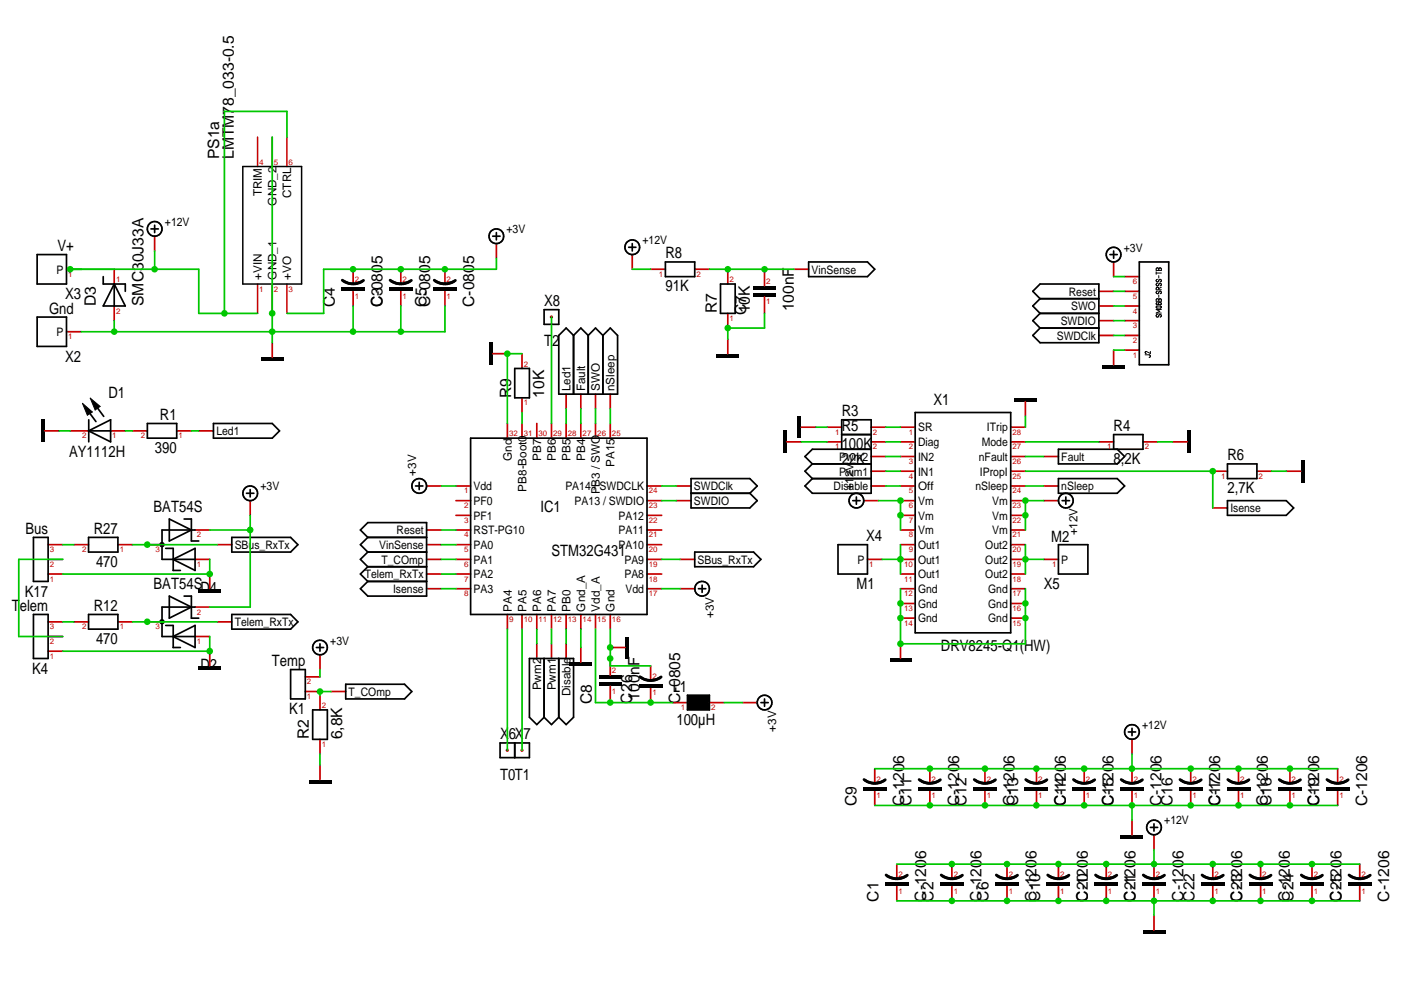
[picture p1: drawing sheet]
<svg xmlns="http://www.w3.org/2000/svg" width="297mm" height="210mm" viewBox="0 0 297 210" stroke-linecap="round" stroke-linejoin="round" font-family="sans-serif">
<circle cx="116.9" cy="67.2" r=".35" fill="#c70000"/>
<path d="M115.4 65.7h3.1v3.1h-3.1z" fill="none" stroke="#000" stroke-width=".36"/>
<circle cx="110.7" cy="159.1" r=".35" fill="#c70000"/>
<g fill="none" stroke="#000" stroke-width=".36">
<path d="M109.1 157.5h3.1v3.1h-3.1zM243.9 175.4h1.5M244.7 174.7v1.5"/>
<circle cx="244.7" cy="175.4" r="1.56"/>
</g>
<g fill="none" stroke="#c70000" stroke-width=".36">
<path d="M137.9 141.2v3.1M137.9 145.9v3.1M244.7 177v3.1M190.1 183.2v3.1M190.1 187.9v3.1M201.8 183.2v3.1M201.8 187.9v3.1M213.5 183.2v3.1M213.5 187.9v3.1M224.4 183.2v3.1M224.4 187.9v3.1M234.5 183.2v3.1"/>
<path d="M234.5 187.9v3.1M244.7 183.2v3.1M244.7 187.9v3.1M244.7 194.1v3.1M257.1 183.2v3.1M257.1 187.9v3.1M267.3 183.2v3.1M267.3 187.9v3.1M278.2 183.2v3.1M278.2 187.9v3.1M288.3 183.2v3.1M288.3 187.9v3.1"/>
</g>
<path d="M135.5 145.1h4.9v.7h-4.9zM187.7 187.1h4.9v.8h-4.9zM199.4 187.1h4.9v.8h-4.9zM211.1 187.1h4.9v.8h-4.9zM222 187.1h4.9v.8h-4.9zM232.1 187.1h4.9v.8h-4.9zM242.2 187.1h4.9v.8h-4.9zM242.3 197.2h4.7v.8h-4.7zM254.7 187.1h4.9v.8h-4.9zM264.8 187.1h4.9v.8h-4.9zM275.7 187.1h4.9v.8h-4.9zM285.8 187.1h4.9v.8h-4.9z" fill="#000"/>
<path d="M135.7 143.5a3.7 3.7 0 0 0 4.5 0M187.9 185.5a3.7 3.7 0 0 0 4.5 .1M199.6 185.5a3.7 3.7 0 0 0 4.4 .1M211.2 185.5a3.7 3.7 0 0 0 4.5 .1M222.1 185.5a3.7 3.7 0 0 0 4.5 .1M232.3 185.5a3.7 3.7 0 0 0 4.5 .1M242.4 185.5a3.7 3.7 0 0 0 4.5 .1M254.9 185.5a3.7 3.7 0 0 0 4.5 .1M265 185.5a3.6 3.6 0 0 0 4.5 .1M275.9 185.5a3.6 3.6 0 0 0 4.5 .1M286 185.5a3.7 3.7 0 0 0 4.5 .1" fill="none" stroke="#000" stroke-width=".61"/>
<path d="M54.6 29.1v6.2M57.7 29.1v6.2M60.8 29.1v6.2M54.6 60.2v6.2M57.7 60.2v6.2M60.8 60.2v6.2" fill="none" stroke="#c70000" stroke-width=".32"/>
<path d="M51.5 35.3h12.4v24.9h-12.4z" fill="none" stroke="#000" stroke-width=".32"/>
<circle cx="107.6" cy="159.1" r=".35" fill="#c70000"/>
<g fill="none" stroke="#000" stroke-width=".36">
<path d="M7.9 54h6.2v6.2h-6.2zM21.9 58.7v1.5h4.7v1.6M32 48.5h1.6M32.8 47.8v1.5M104.5 50.1h1.5M105.2 49.3v1.6M133.3 52.4h1.5M134 51.6v1.6M141.1 55.5h6.2v3.2h-6.2zM171.4 55.5h12.5l1.6 1.6-1.6 1.6h-12.5zM235.3 54h1.6M236.1 53.2v1.6"/>
<path d="M241.6 55.5h6.2v21.8h-6.2zM7.9 67.2h6.2v6.2h-6.2zM24.2 60.2l2.4 4.7h-4.7zM24.2 60.2v4.7M109.1 78.1h3.1v6.2h-3.1zM121.6 71.1l-1.6-1.5-1.5 1.5v12.5h12.4v-12.5l-1.5-1.5-1.6 1.5M121.6 71.1v12.5M121.6 71.1l1.5-1.5 1.6 1.5M124.7 71.1l1.6-1.5 1.5 1.5M124.7 71.1v12.5M127.8 71.1v12.5M152.8 60.2h3.1v6.2h-3.1z"/>
<path d="M220.5 63.3l-1.5-1.5 1.5-1.6h12.5v12.5h-12.5l-1.5-1.6 1.5-1.5M220.5 66.4h12.5M220.5 69.6h12.5M220.5 66.4l-1.5 1.6 1.5 1.6M220.5 63.3h12.5M220.5 63.3l-1.5 1.6 1.5 1.5M18.4 86.8l1.9 2.6M18.8 91.4l4.7-2.4v4.7zM18.8 91.4h4.7M18.8 89v4.7M20.1 85.7l1.9 2.6M31.2 89.8h6.3v3.1h-6.3z"/>
<path d="M45.3 89.8h12.4l1.6 1.6-1.6 1.5h-12.4zM99.8 92.9h37.4v37.4h-37.4zM172.2 98.4h12.5M172.2 98.4l-1.5 1.5 1.5 1.6M178.5 95.2v-6.2h6.2v15.6h-12.5l-1.5-1.6 1.5-1.5M178.5 92.1h6.2M184.7 95.2h-12.5l-1.5 1.6 1.5 1.6M194 87.5h20.3v46.7h-20.3zM236.1 95.2v-3.1h6.2v3.1h-17.9v3.2h12.5l1.5-1.6-1.5-1.6M260.2 98.4h6.3v3.1h-6.3zM7.1 113.9h3.1v9.4h-3.1zM18.8 113.9h6.2v3.2h-6.2z"/>
<path d="M35.1 116.3h1.6M35.9 110l4.7 2.4-4.7 2.3zM36.7 118.6l4.7-2.3v4.6zM36.7 116.3v4.6M39 110h1.6v4.7h1.5M41.4 112.4h-7v6.2h7M49.1 113.9h12.5l1.6 1.6-1.6 1.6h-12.5zM52.3 104.6h1.5M53 103.8v1.6M78 113.9l-1.6-1.5 1.6-1.6h12.4v15.6h-12.4l-1.6-1.6 1.6-1.5M78 117.1h12.4M78 117.1l-1.6 1.5 1.6 1.6"/>
<path d="M78 113.9h12.4M78 113.9l-1.6 1.6 1.6 1.6M88.1 103h1.6M88.9 102.3v1.5M146.5 104.6h12.5M146.5 101.5h12.5l1.5 1.5-1.5 1.6 1.5 1.6-1.5 1.5h-12.5zM147.3 117.1h12.5l1.5 1.5-1.5 1.6h-12.5zM172.2 101.5h12.5M177.7 115.5h6.2v6.2h-6.2zM180.8 106.2h1.6M181.6 105.4v1.5M224.4 101.5h12.5l1.5 1.5-1.5 1.6h-12.5z"/>
<path d="M224.4 115.5h6.3v6.2h-6.3zM225.2 106.2h1.6M226 105.4v1.5M260.2 106.2h12.5l1.6 1.5-1.6 1.6h-12.5zM7.1 130.3h3.1v9.3h-3.1zM18.8 130.3h6.2v3.1h-6.2zM35.1 132.6h1.6M35.9 126.4l4.7 2.3-4.7 2.4zM36.7 137.3h1.5M36.7 135l4.7-2.4v4.7zM36.7 120.9h1.5M36.7 132.6v4.7"/>
<path d="M39 126.4h1.6v4.7h1.5M41.4 128.7h-7v6.3h7M49.1 130.3h12.5l1.6 1.5-1.6 1.6h-12.5zM67.1 137.3h1.5M67.8 136.5v1.6M78 120.2h12.4M78 120.2l-1.6 1.5 1.6 1.6M78 123.3h12.4M115.4 139.6v12.5M118.5 139.6v12.5M148.1 124.8h1.5M148.9 124.1v1.5"/>
<path d="M61.6 142h3.1v6.2h-3.1zM66.3 150.5h3.1v6.3h-3.1zM73.3 145.1h12.5l1.5 1.5-1.5 1.6h-12.5zM106 157.5h3.1v3.1h-3.1zM115.4 152.1l-1.6 1.5-1.6-1.5v-12.5h9.4v12.5l-1.6 1.5-1.5-1.5M115.4 152.1l1.5 1.5 1.6-1.5M145.8 147.4h4.6v3.1h-4.6zM161.3 149h1.6M162.1 148.2v1.6M239.2 155.2h1.6M240 154.4v1.6"/>
<circle cx="32.8" cy="48.5" r="1.56"/>
<circle cx="105.2" cy="50.1" r="1.56"/>
<circle cx="134.1" cy="52.4" r="1.56"/>
<circle cx="236.1" cy="54" r="1.56"/>
<circle cx="53.1" cy="104.6" r="1.56"/>
<circle cx="88.9" cy="103" r="1.56"/>
<circle cx="181.6" cy="106.1" r="1.56"/>
<circle cx="226" cy="106.1" r="1.55"/>
<circle cx="67.8" cy="137.3" r="1.56"/>
<circle cx="148.9" cy="124.8" r="1.56"/>
<circle cx="162.1" cy="149" r="1.56"/>
<circle cx="240" cy="155.2" r="1.56"/>
</g>
<g fill="#000">
<path d="M55.4 75.8h4.6v.8h-4.6zM72.4 61h4.9v.7h-4.9zM82.5 61h4.9v.7h-4.9zM91.9 61h4.9v.7h-4.9zM103.7 72.7h.8v4.6h-.8zM152 75h4.7v.8h-4.7zM159.8 60.6h4.6v.8h-4.6zM159.8 62.2h4.6v.7h-4.6zM233.8 77.3h4.6v.8h-4.6zM8.6 89h.8v4.7h-.8zM17.5 85.5l2.1 1.9-1.1 .6zM19.1 84.4l2.1 1.8-1 .7z"/>
<path d="M166 91.4h.8v4.6h-.8zM169.1 88.2h.8v4.7h-.8zM215.1 84.3h4.7v.8h-4.7zM251.7 91.4h.8v4.6h-.8zM275.8 97.6h.8v4.7h-.8zM42.1 124.8h4.7v.8h-4.7zM132.5 135h.8v4.6h-.8zM188.6 139.6h4.7v.8h-4.7zM42.1 141.2h4.7v.8h-4.7zM120.8 140.4h4.7v.8h-4.7zM127 143.1h4.7v.8h-4.7zM127 144.7h4.7v.8h-4.7z"/>
<path d="M145.8 147.4h4.6v3.1h-4.6zM65.5 165.3h4.7v.8h-4.7zM183 166.9h4.9v.7h-4.9zM194.7 166.9h4.9v.7h-4.9zM206.4 166.9h4.9v.7h-4.9zM217.3 166.9h4.9v.7h-4.9zM227.4 166.9h4.9v.7h-4.9zM237.6 166.9h4.8v.7h-4.8zM237.7 177h4.6v.8h-4.6zM250 166.9h4.9v.7h-4.9zM260.1 166.9h4.9v.7h-4.9zM271 166.9h4.9v.7h-4.9z"/>
<path d="M281.2 166.9h4.9v.7h-4.9z"/>
<circle cx="34.3" cy="115.5" r=".58"/>
<circle cx="34.3" cy="131.8" r=".58"/>
</g>
<g fill="none" stroke="#c70000" stroke-width=".36">
<path d="M14.1 57.1h3.1M24.2 57.1v3.1M32.8 50.1v3.1M74.9 57.1v3.1M85 57.1v3.1M94.3 57.1v3.1M105.2 51.6v3.2M134 54v3.1M137.9 57.1h3.2M147.3 57.1h3.1M154.3 57.1v3.1M162.1 57.1v3.5"/>
<path d="M168.3 57.1h3.1M236.1 55.5v3.2M238.4 58.7h3.2M14.1 70.3h3.1M24.2 64.9v3.1M57.7 72.7v3.1M74.9 61.8v3.1M85 61.8v3.1M94.3 61.8v3.1M104.5 75h3.1M110.7 75v3.1M154.3 66.4v3.2"/>
<path d="M154.3 71.9v3.1M162.1 62.9v3.5M233 61.8h3.1M233 71.1h3.1M233 68h3.1M233 64.9h3.1M236.1 74.2v3.1M238.4 61.8h3.2M238.4 71.1h3.2M238.4 68h3.2M238.4 64.9h3.2M238.4 74.2h3.2"/>
<path d="M9.4 91.4h3.1M14.9 91.4h3.9M23.5 91.4h3.1M28.1 91.4h3.1M37.5 91.4h3.1M42.1 91.4h3.2M107.6 89.8v3.1M110.7 84.3v3.2M110.7 89.8v3.1M113.8 89.8v3.1M116.9 89.8v3.1M120 83.6v3.1"/>
<path d="M120 89.8v3.1M123.1 83.6v3.1M123.1 89.8v3.1M126.3 83.6v3.1M126.3 89.8v3.1M129.4 83.6v3.1M129.4 89.8v3.1M166.8 93.7h3.1M169.9 90.6h3.1M175.3 93.7h3.2M175.3 90.6h3.2M184.7 99.9h3.1"/>
<path d="M184.7 93.7h3.1M184.7 90.6h3.1M184.7 96.8h3.1M190.9 99.9h3.1M190.9 93.7h3.1M190.9 90.6h3.1M190.9 96.8h3.1M214.3 99.9h3.1M214.3 93.7h3.1M214.3 90.6h3.1M214.3 96.8h3.1M217.4 85.1v3.1"/>
<path d="M221.3 96.8h3.1M233 93.7h3.1M242.3 93.7h3.1M248.6 93.7h3.1M257.1 99.9h3.1M266.5 99.9h3.1M272.7 99.9h3.1M10.2 118.6h3.1M10.2 115.5h3.1M15.7 115.5h3.1M25 115.5h3.1M31.2 115.5h3.2"/>
<path d="M41.4 118.6h3.1M41.4 112.4h3.1M46 115.5h3.1M53 106.2v3.1M90.4 118.6h3.2M90.4 115.5h3.2M90.4 112.4h3.2M90.4 103h3.2M96.7 118.6h3.1M96.7 115.5h3.1M96.7 112.4h3.1M96.7 103h3.1"/>
<path d="M96.7 106.2h3.1M96.7 109.3h3.1M137.2 118.6h3.1M137.2 115.5h3.1M137.2 112.4h3.1M137.2 103h3.1M137.2 106.2h3.1M137.2 109.3h3.1M143.4 103h3.1M143.4 106.2h3.1M144.2 118.6h3.1M183.1 106.2h3.1"/>
<path d="M183.9 118.6h3.1M184.7 103h3.1M190.9 118.6h3.1M190.9 115.5h3.1M190.9 112.4h3.1M190.9 103h3.1M190.9 106.2h3.1M190.9 109.3h3.1M214.3 118.6h3.1M214.3 115.5h3.1M214.3 112.4h3.1M214.3 103h3.1"/>
<path d="M214.3 106.2h3.1M214.3 109.3h3.1M221.3 118.6h3.1M221.3 103h3.1M221.3 106.2h3.1M257.1 107.7h3.1M10.2 131.8h3.1M10.2 135h3.1M10.2 121.7h3.1M10.2 138.1h3.1M15.7 131.8h3.1M25 131.8h3.1"/>
<path d="M31.2 131.8h3.2M41.4 128.7h3.1M41.4 135h3.1M44.5 121.7v3.1M44.5 138.1v3.1M46 131.8h3.1M67.8 138.9v3.1M90.4 121.7h3.2M90.4 124.8h3.2M96.7 121.7h3.1M96.7 124.8h3.1M107.6 130.3v3.1"/>
<path d="M110.7 130.3v3.1M113.8 130.3v3.1M113.8 136.5v3.1M116.9 130.3v3.1M116.9 136.5v3.1M120 130.3v3.1M120 136.5v3.1M123.1 130.3v3.1M123.1 137.3v3.1M126.3 130.3v3.1M129.4 130.3v3.1M129.4 139.6v3.5"/>
<path d="M129.4 137.3h3.1M137.2 121.7h3.1M137.2 124.8h3.1M144.2 124.8h3.1M190.9 121.7h3.1M190.9 124.8h3.1M190.9 136.5v3.1M190.9 128h3.1M190.9 131.1h3.1M214.3 121.7h3.1M214.3 124.8h3.1M214.3 128h3.1"/>
<path d="M214.3 131.1h3.1M64.7 146.6h3.1M64.7 143.5h3.1M67.8 147.4v3.1M67.8 156.8v3.1M70.2 146.6h3.1M129.4 145.5v3.5M142.6 149h3.2M150.4 149h3.1M157.4 149h3.1M240 156.8v3.1M67.8 162.2v3.1"/>
<path d="M185.5 163v3.1M185.5 167.6v3.2M197.1 163v3.1M197.1 167.6v3.2M208.8 163v3.1M208.8 167.6v3.2M219.8 163v3.1M219.8 167.6v3.2M229.9 163v3.1M229.9 167.6v3.2M240 163v3.1M240 167.6v3.2"/>
<path d="M240 173.9v3.1M252.5 163v3.1M252.5 167.6v3.2M262.6 163v3.1M262.6 167.6v3.2M273.5 163v3.1M273.5 167.6v3.2M283.6 163v3.1M283.6 167.6v3.2"/>
</g>
<g fill="none" stroke="#000" stroke-width=".61">
<path d="M72.6 59.4a3.7 3.7 0 0 0 4.5 .1M82.7 59.4a3.7 3.7 0 0 0 4.5 .1M92.1 59.4a3.7 3.7 0 0 0 4.4 .1M183.2 165.3a3.7 3.7 0 0 0 4.5 0M194.9 165.3a3.7 3.7 0 0 0 4.5 0M206.6 165.3a3.7 3.7 0 0 0 4.5 0M217.5 165.3a3.6 3.6 0 0 0 4.5 0M227.6 165.3a3.7 3.7 0 0 0 4.5 0M237.7 165.3a3.7 3.7 0 0 0 4.5 0M250.2 165.3a3.7 3.7 0 0 0 4.5 0M260.3 165.3a3.6 3.6 0 0 0 4.5 0M271.2 165.3a3.7 3.7 0 0 0 4.5 0"/>
<path d="M281.3 165.3a3.7 3.7 0 0 0 4.5 0"/>
</g>
<g fill="none" stroke="#000" stroke-width=".21">
<path d="M245.1 57.6v.6M245.1 57.9h1.1M245.2 56.9l.2-.1 .3 .2a.29 .29 0 0 1 .3-.2 .29 .29 0 0 1 .2 .3v.2h-1.1zM245.4 59.2a.29 .29 0 0 0-.3 .4 .29 .29 0 0 0 .4 .2 .29 .29 0 0 0 .2-.4 .27 .27 0 0 1 .5-.1 .27 .27 0 0 1-.2 .5M245.7 57v.3M245.7 58.4v.5M242.8 75.2h.8a.28 .28 0 0 1 .3 .3 .28 .28 0 0 1-.3 .3M243.9 74.5v.5l-.9-.5a.22 .22 0 0 0-.2 .2 .22 .22 0 0 0 .2 .3M245.2 64.9h.9l.1 .3-.1 .1h-.8l-.2-.1zM245.3 63.4l.4 .1a.29 .29 0 0 1 .3-.2 .29 .29 0 0 1 .2 .3v.3h-1.1zM245.3 64.2a.23 .23 0 0 0-.2 .2 .23 .23 0 0 0 .2 .2h.8a.23 .23 0 0 0 .1-.2 .23 .23 0 0 0-.2-.2h-.2a.23 .23 0 0 0-.2 .2 .23 .23 0 0 0 .1 .2M245.4 66.7a.28 .28 0 0 0-.2 .4 .28 .28 0 0 0 .5 0v-.3a.27 .27 0 0 1 .5 0 .27 .27 0 0 1-.2 .4"/>
<path d="M245.4 61.7a.29 .29 0 0 0-.3 .4 .29 .29 0 0 0 .4 .2 .29 .29 0 0 0 .2-.4 .27 .27 0 0 1 .5-.1 .27 .27 0 0 1-.2 .5M245.4 60a.3 .3 0 0 0-.3 .4 .3 .3 0 0 0 .4 .2 .3 .3 0 0 0 .2-.4 .27 .27 0 0 1 .5 0 .27 .27 0 0 1-.2 .4M245.7 63.5v.4M245.7 61.2a.28 .28 0 0 0-.3-.3 .28 .28 0 0 0-.3 .2v.3h1.1M245.7 61.2v.2M245.7 62.5v.6M246.2 65.6h-1.1l.8 .4-.8 .4h1.1M246.2 60.9l-.5 .3M17.5 85.5l2.1 1.9-1.1 .6zM19.1 84.4l2.1 1.8-1 .7z"/>
</g>
<path d="M116.9 67.2v22.6M107.6 133.4v25.7M110.7 133.4v25.7" fill="none" stroke="#00c700" stroke-width=".36"/>
<circle cx="67.8" cy="146.6" r=".7" fill="#00c700"/>
<path d="M110.7 87.5v2.3M13.3 118.6h-9.3v16.4h9.3M93.6 118.6h3.1M70.2 146.6h-2.4v.8" fill="none" stroke="#00c700" stroke-width=".36"/>
<circle cx="137.9" cy="149" r=".7" fill="#00c700"/>
<path d="M137.9 149h4.7" fill="none" stroke="#00c700" stroke-width=".36"/>
<circle cx="129.4" cy="149" r=".7" fill="#00c700"/>
<path d="M93.6 115.5h3.1M126.3 133.4v15.6h11.6" fill="none" stroke="#00c700" stroke-width=".36"/>
<circle cx="162.1" cy="57.1" r=".7" fill="#00c700"/>
<path d="M150.4 57.1h11.7" fill="none" stroke="#00c700" stroke-width=".36"/>
<circle cx="154.3" cy="57.1" r=".7" fill="#00c700"/>
<path d="M162.1 57.1h6.2M93.6 124.8h3.1" fill="none" stroke="#00c700" stroke-width=".36"/>
<circle cx="257.1" cy="99.9" r=".7" fill="#00c700"/>
<g fill="none" stroke="#00c700" stroke-width=".36">
<path d="M123.1 86.7v3.1M129.4 86.7v3.1M187.8 99.9h3.1M187.8 93.7h3.1M187.8 90.6h3.1M187.8 96.8h3.1M217.4 99.9h39.7v7.8M217.4 93.7h15.6M217.4 96.8h3.9M187.8 103h3.1M217.4 103h3.9M113.8 133.4v3.1"/>
<path d="M116.9 133.4v3.1M120 133.4v3.1"/>
</g>
<circle cx="31.2" cy="131.8" r=".7" fill="#00c700"/>
<path d="M187 118.6h3.9M28.1 131.8h17.9M93.6 121.7h3.1" fill="none" stroke="#00c700" stroke-width=".36"/>
<circle cx="190.9" cy="118.6" r=".71" fill="#00c700"/>
<path d="M190.9 115.5v6.2M217.4 118.6h3.9" fill="none" stroke="#00c700" stroke-width=".36"/>
<circle cx="217.4" cy="118.6" r=".7" fill="#00c700"/>
<path d="M236.1 71.1h2.3M236.1 68h2.3M236.1 64.9h2.3M236.1 61.8h2.3M126.3 86.7v3.1M93.6 112.4h3.1M140.3 103h3.1M140.3 106.2h3.1M217.4 115.5v6.2" fill="none" stroke="#00c700" stroke-width=".36"/>
<circle cx="47.6" cy="66.4" r=".7" fill="#00c700"/>
<path d="M60.8 29.1v-5.5h-13.2v42.8h7" fill="none" stroke="#00c700" stroke-width=".36"/>
<circle cx="32.8" cy="57.1" r=".7" fill="#00c700"/>
<path d="M14.9 57.1h9.3M32.8 57.1h9.3v9.3h5.5M190.1 183.2h23.4" fill="none" stroke="#00c700" stroke-width=".36"/>
<circle cx="201.8" cy="183.2" r=".71" fill="#00c700"/>
<path d="M213.5 183.2h10.9" fill="none" stroke="#00c700" stroke-width=".36"/>
<circle cx="213.5" cy="183.2" r=".71" fill="#00c700"/>
<path d="M224.4 183.2h10.1" fill="none" stroke="#00c700" stroke-width=".36"/>
<circle cx="224.4" cy="183.2" r=".7" fill="#00c700"/>
<path d="M234.5 183.2h10.2" fill="none" stroke="#00c700" stroke-width=".36"/>
<circle cx="234.5" cy="183.2" r=".71" fill="#00c700"/>
<path d="M244.7 183.2h12.4" fill="none" stroke="#00c700" stroke-width=".36"/>
<circle cx="244.7" cy="183.2" r=".7" fill="#00c700"/>
<path d="M257.1 183.2h10.2" fill="none" stroke="#00c700" stroke-width=".36"/>
<circle cx="257.1" cy="183.2" r=".71" fill="#00c700"/>
<path d="M267.3 183.2h10.9" fill="none" stroke="#00c700" stroke-width=".36"/>
<circle cx="267.3" cy="183.2" r=".7" fill="#00c700"/>
<path d="M278.2 183.2h10.1" fill="none" stroke="#00c700" stroke-width=".36"/>
<circle cx="278.2" cy="183.2" r=".71" fill="#00c700"/>
<path d="M185.5 163h23.3M244.7 180.1v3.1" fill="none" stroke="#00c700" stroke-width=".36"/>
<circle cx="197.2" cy="163" r=".7" fill="#00c700"/>
<path d="M208.8 163h11" fill="none" stroke="#00c700" stroke-width=".36"/>
<circle cx="208.8" cy="163" r=".7" fill="#00c700"/>
<path d="M219.8 163h10.1" fill="none" stroke="#00c700" stroke-width=".36"/>
<circle cx="219.7" cy="163" r=".7" fill="#00c700"/>
<path d="M229.9 163h10.1" fill="none" stroke="#00c700" stroke-width=".36"/>
<circle cx="229.9" cy="163" r=".71" fill="#00c700"/>
<path d="M240 163h12.5" fill="none" stroke="#00c700" stroke-width=".36"/>
<circle cx="240" cy="163" r=".7" fill="#00c700"/>
<path d="M252.5 163h10.1" fill="none" stroke="#00c700" stroke-width=".36"/>
<circle cx="252.5" cy="163" r=".7" fill="#00c700"/>
<path d="M262.6 163h10.9" fill="none" stroke="#00c700" stroke-width=".36"/>
<circle cx="262.6" cy="163" r=".71" fill="#00c700"/>
<path d="M273.5 163h10.1" fill="none" stroke="#00c700" stroke-width=".36"/>
<circle cx="273.5" cy="163" r=".71" fill="#00c700"/>
<path d="M134 57.1h3.9M240 159.9v3.1" fill="none" stroke="#00c700" stroke-width=".36"/>
<circle cx="217.4" cy="106.1" r=".7" fill="#00c700"/>
<path d="M217.4 106.2v6.2" fill="none" stroke="#00c700" stroke-width=".36"/>
<circle cx="217.4" cy="109.3" r=".7" fill="#00c700"/>
<path d="M217.4 106.2h3.9" fill="none" stroke="#00c700" stroke-width=".36"/>
<circle cx="190.9" cy="109.3" r=".71" fill="#00c700"/>
<path d="M190.9 109.3v3.1" fill="none" stroke="#00c700" stroke-width=".36"/>
<circle cx="190.9" cy="106.1" r=".7" fill="#00c700"/>
<path d="M14.9 57.1h17.9M186.2 106.2h4.7v3.1" fill="none" stroke="#00c700" stroke-width=".36"/>
<circle cx="14.9" cy="57.1" r=".7" fill="#00c700"/>
<path d="M32.8 53.2v3.9M13.3 131.8h2.4" fill="none" stroke="#00c700" stroke-width=".36"/>
<circle cx="31.2" cy="115.5" r=".7" fill="#00c700"/>
<path d="M26.6 91.4h1.5M40.6 91.4h1.5M120 86.7v3.1M13.3 115.5h2.4M28.1 115.5h17.9M140.3 118.6h3.9" fill="none" stroke="#00c700" stroke-width=".36"/>
<circle cx="129.4" cy="139.6" r=".7" fill="#00c700"/>
<path d="M129.4 139.6v1.6h8.5" fill="none" stroke="#00c700" stroke-width=".36"/>
<circle cx="57.7" cy="66.4" r=".71" fill="#00c700"/>
<path d="M57.7 29.1v41.2M190.1 191h23.4" fill="none" stroke="#00c700" stroke-width=".36"/>
<circle cx="201.8" cy="191" r=".71" fill="#00c700"/>
<path d="M213.5 191h10.9" fill="none" stroke="#00c700" stroke-width=".36"/>
<circle cx="213.5" cy="191" r=".71" fill="#00c700"/>
<path d="M224.4 191h10.1" fill="none" stroke="#00c700" stroke-width=".36"/>
<circle cx="224.4" cy="191" r=".7" fill="#00c700"/>
<path d="M234.5 191h10.2" fill="none" stroke="#00c700" stroke-width=".36"/>
<circle cx="234.5" cy="191" r=".71" fill="#00c700"/>
<path d="M244.7 191h12.4" fill="none" stroke="#00c700" stroke-width=".36"/>
<circle cx="244.7" cy="191" r=".7" fill="#00c700"/>
<path d="M257.1 191h10.2" fill="none" stroke="#00c700" stroke-width=".36"/>
<circle cx="257.1" cy="191" r=".71" fill="#00c700"/>
<path d="M267.3 191h10.9" fill="none" stroke="#00c700" stroke-width=".36"/>
<circle cx="267.3" cy="191" r=".7" fill="#00c700"/>
<path d="M278.2 191h10.1" fill="none" stroke="#00c700" stroke-width=".36"/>
<circle cx="278.2" cy="191" r=".71" fill="#00c700"/>
<path d="M67.8 159.9v2.3M185.5 170.8h23.3M244.7 191v3.1" fill="none" stroke="#00c700" stroke-width=".36"/>
<circle cx="197.1" cy="170.8" r=".7" fill="#00c700"/>
<path d="M208.8 170.8h11" fill="none" stroke="#00c700" stroke-width=".36"/>
<circle cx="208.8" cy="170.8" r=".7" fill="#00c700"/>
<path d="M219.8 170.8h10.1" fill="none" stroke="#00c700" stroke-width=".36"/>
<circle cx="219.7" cy="170.8" r=".7" fill="#00c700"/>
<path d="M229.9 170.8h10.1" fill="none" stroke="#00c700" stroke-width=".36"/>
<circle cx="229.9" cy="170.7" r=".7" fill="#00c700"/>
<path d="M240 170.8h12.5" fill="none" stroke="#00c700" stroke-width=".36"/>
<circle cx="240" cy="170.8" r=".7" fill="#00c700"/>
<path d="M252.5 170.8h10.1" fill="none" stroke="#00c700" stroke-width=".36"/>
<circle cx="252.5" cy="170.8" r=".7" fill="#00c700"/>
<path d="M262.6 170.8h10.9" fill="none" stroke="#00c700" stroke-width=".36"/>
<circle cx="262.6" cy="170.7" r=".7" fill="#00c700"/>
<path d="M273.5 170.8h10.1" fill="none" stroke="#00c700" stroke-width=".36"/>
<circle cx="273.5" cy="170.7" r=".7" fill="#00c700"/>
<path d="M240 170.8v3.1" fill="none" stroke="#00c700" stroke-width=".36"/>
<circle cx="44.5" cy="121.7" r=".7" fill="#00c700"/>
<path d="M44.5 118.6v3.1" fill="none" stroke="#00c700" stroke-width=".36"/>
<circle cx="44.5" cy="138.1" r=".71" fill="#00c700"/>
<path d="M13.3 121.7h31.2M44.5 135v3.1h-31.2" fill="none" stroke="#00c700" stroke-width=".36"/>
<circle cx="129.4" cy="137.3" r=".7" fill="#00c700"/>
<path d="M129.4 137.3v2.3" fill="none" stroke="#00c700" stroke-width=".36"/>
<circle cx="107.6" cy="75" r=".7" fill="#00c700"/>
<path d="M107.6 75h3.1" fill="none" stroke="#00c700" stroke-width=".36"/>
<circle cx="154.3" cy="69.5" r=".7" fill="#00c700"/>
<path d="M162.1 66.4v3.2h-7.8v2.3M169.9 93.7h5.4M173 90.6h2.3M217.4 88.2v2.4M245.4 93.7h3.2M269.6 99.9h3.1" fill="none" stroke="#00c700" stroke-width=".36"/>
<circle cx="217.4" cy="131" r=".7" fill="#00c700"/>
<path d="M217.4 124.8v6.3" fill="none" stroke="#00c700" stroke-width=".36"/>
<circle cx="217.4" cy="127.9" r=".7" fill="#00c700"/>
<path d="M217.4 131.1v5.4" fill="none" stroke="#00c700" stroke-width=".36"/>
<circle cx="190.9" cy="136.5" r=".71" fill="#00c700"/>
<path d="M107.6 75v14.8M123.1 133.4v3.9M129.4 133.4v3.9M190.9 136.5h26.5" fill="none" stroke="#00c700" stroke-width=".36"/>
<circle cx="190.9" cy="131" r=".7" fill="#00c700"/>
<path d="M190.9 124.8v6.3" fill="none" stroke="#00c700" stroke-width=".36"/>
<circle cx="190.9" cy="127.9" r=".7" fill="#00c700"/>
<path d="M24.2 68v2.3h-7M236.1 74.2h2.3M190.9 131.1v5.4" fill="none" stroke="#00c700" stroke-width=".36"/>
<circle cx="24.2" cy="70.3" r=".7" fill="#00c700"/>
<path d="M24.2 70.3h50.7" fill="none" stroke="#00c700" stroke-width=".36"/>
<circle cx="57.7" cy="70.3" r=".7" fill="#00c700"/>
<path d="M74.9 64.9v5.4h10.1" fill="none" stroke="#00c700" stroke-width=".36"/>
<circle cx="74.8" cy="70.3" r=".7" fill="#00c700"/>
<path d="M85 64.9v5.4h9.3" fill="none" stroke="#00c700" stroke-width=".36"/>
<circle cx="85" cy="70.3" r=".7" fill="#00c700"/>
<path d="M57.7 70.3v2.4M94.3 64.9v5.4M12.5 91.4h2.4" fill="none" stroke="#00c700" stroke-width=".36"/>
<circle cx="74.8" cy="57.1" r=".7" fill="#00c700"/>
<path d="M74.9 57.1h-6.3v9.3h-7.8M67.8 142v1.5" fill="none" stroke="#00c700" stroke-width=".36"/>
<circle cx="53" cy="112.4" r=".71" fill="#00c700"/>
<path d="M74.9 57.1h19.4M236.1 58.7h2.3M44.5 112.4h8.5M53 109.3v19.4h-8.5M93.6 103h3.1M140.3 124.8h3.9M153.5 149h3.9" fill="none" stroke="#00c700" stroke-width=".36"/>
<circle cx="85" cy="57.1" r=".7" fill="#00c700"/>
<path d="M94.3 57.1h10.9" fill="none" stroke="#00c700" stroke-width=".36"/>
<circle cx="94.3" cy="57.1" r=".7" fill="#00c700"/>
<path d="M105.2 54.8v2.3" fill="none" stroke="#00c700" stroke-width=".36"/>
<g font-size="3.3">
<text x="46.5" y="33.7" transform="rotate(-90 46.5 33.7)">PS1a</text>
<text x="49.6" y="33.7" transform="rotate(-90 49.6 33.7)">LMTM78_033-0.5</text>
<text x="12.2" y="53.3">V+</text>
<text x="141.1" y="54.8">R8</text>
<text x="13.8" y="63.4">X3</text>
<text x="20.3" y="64.9" transform="rotate(-90 20.3 64.9)">D3</text>
<text x="30.5" y="64.9" transform="rotate(-90 30.5 64.9)">SMC30J33A</text>
<text x="71" y="65.1" transform="rotate(-90 71 65.1)">C4</text>
<text x="81.1" y="65.1" transform="rotate(-90 81.1 65.1)">C-0805</text>
<text x="81.1" y="65.1" transform="rotate(-90 81.1 65.1)">C3</text>
<text x="90.4" y="65.1" transform="rotate(-90 90.4 65.1)">C5</text>
<text x="91.2" y="65.1" transform="rotate(-90 91.2 65.1)">C-0805</text>
<text x="100.6" y="65.1" transform="rotate(-90 100.6 65.1)">C-0805</text>
<text x="115.4" y="64.9">X8</text>
<text x="141.1" y="61.8">91K</text>
<text x="10.4" y="66.5">Gnd</text>
<text x="152" y="66.4" transform="rotate(-90 152 66.4)">R7</text>
<text x="158.2" y="66.8" transform="rotate(-90 158.2 66.8)">C7</text>
<text x="159" y="66.4" transform="rotate(-90 159 66.4)">10K</text>
<text x="168.3" y="66" transform="rotate(-90 168.3 66)">100nF</text>
<text x="13.8" y="76.7">X2</text>
<text x="115.4" y="73.4">T2</text>
<text x="23" y="84.3">D1</text>
<text x="33.9" y="89">R1</text>
<text x="108.4" y="84.3" transform="rotate(-90 108.4 84.3)">R9</text>
<text x="115.4" y="84.3" transform="rotate(-90 115.4 84.3)">10K</text>
<text x="178.5" y="88.2">R3</text>
<text x="197.9" y="85.9">X1</text>
<text x="178.5" y="91.4">R5</text>
<text x="178.5" y="95.2">100K</text>
<text x="236.1" y="91.4">R4</text>
<text x="14.6" y="96.8">AY1112H</text>
<text x="32.8" y="96">390</text>
<text x="178.5" y="98.4">22K</text>
<text x="236.1" y="98.4">8,2K</text>
<text x="260.2" y="97.6">R6</text>
<text x="260.2" y="104.6">2,7K</text>
<text x="5.4" y="113.3">Bus</text>
<text x="19.9" y="113.2">R27</text>
<text x="32.6" y="108.6">BAT54S</text>
<text x="114.6" y="108.5">IC1</text>
<text x="116.9" y="117.8">STM32G431</text>
<text x="183.6" y="114.7">X4</text>
<text x="222.9" y="114.8">M2</text>
<text x="20.4" y="120.2">470</text>
<text x="32.6" y="124.9">BAT54SD4</text>
<text x="181.6" y="124.8">M1</text>
<text x="221.3" y="124.9">X5</text>
<text x="2.5" y="129.6">Telem</text>
<text x="5.2" y="126.5">K17</text>
<text x="19.9" y="129.5">R12</text>
<text x="20.4" y="136.5">470</text>
<text x="6.8" y="142.9">K4</text>
<text x="42.5" y="142.1">D2</text>
<text x="57.6" y="141.3">Temp</text>
<text x="199.5" y="138.1">DRV8245-Q1(HW)</text>
<text x="125.5" y="149.4" transform="rotate(-90 125.5 149.4)">C8</text>
<text x="134" y="149.2" transform="rotate(-90 134 149.2)">C26</text>
<text x="135.6" y="148.6" transform="rotate(-90 135.6 148.6)">100nF</text>
<text x="142.6" y="146.6">L1</text>
<text x="144.2" y="149.2" transform="rotate(-90 144.2 149.2)">C-0805</text>
<text x="61.3" y="151.4">K1</text>
<text x="143.4" y="153.6">100µH</text>
<text x="65.5" y="156.8" transform="rotate(-90 65.5 156.8)">R2</text>
<text x="72.5" y="156.8" transform="rotate(-90 72.5 156.8)">6,8K</text>
<text x="106" y="156.8">X6X7</text>
<text x="106" y="165.3">T0T1</text>
<text x="181.6" y="171" transform="rotate(-90 181.6 171)">C9</text>
<text x="191.7" y="171" transform="rotate(-90 191.7 171)">C-1206</text>
<text x="193.3" y="171" transform="rotate(-90 193.3 171)">C11</text>
<text x="203.4" y="171" transform="rotate(-90 203.4 171)">C-1206</text>
<text x="204.9" y="171" transform="rotate(-90 204.9 171)">C12</text>
<text x="215.1" y="171" transform="rotate(-90 215.1 171)">C-1206</text>
<text x="215.9" y="171" transform="rotate(-90 215.9 171)">C13</text>
<text x="226" y="171" transform="rotate(-90 226 171)">C14</text>
<text x="226" y="171" transform="rotate(-90 226 171)">C-1206</text>
<text x="236.1" y="171" transform="rotate(-90 236.1 171)">C15</text>
<text x="236.1" y="171" transform="rotate(-90 236.1 171)">C-1206</text>
<text x="246.2" y="171" transform="rotate(-90 246.2 171)">C-1206</text>
<text x="248.6" y="171" transform="rotate(-90 248.6 171)">C16</text>
<text x="258.7" y="171" transform="rotate(-90 258.7 171)">C17</text>
<text x="258.7" y="171" transform="rotate(-90 258.7 171)">C-1206</text>
<text x="268.8" y="171" transform="rotate(-90 268.8 171)">C-1206</text>
<text x="269.6" y="171" transform="rotate(-90 269.6 171)">C18</text>
<text x="279.7" y="171" transform="rotate(-90 279.7 171)">C19</text>
<text x="279.7" y="171" transform="rotate(-90 279.7 171)">C-1206</text>
<text x="289.9" y="171" transform="rotate(-90 289.9 171)">C-1206</text>
<text x="186.2" y="191.2" transform="rotate(-90 186.2 191.2)">C1</text>
<text x="196.4" y="191.2" transform="rotate(-90 196.4 191.2)">C-1206</text>
<text x="197.9" y="191.2" transform="rotate(-90 197.9 191.2)">C2</text>
<text x="208.1" y="191.2" transform="rotate(-90 208.1 191.2)">C-1206</text>
<text x="209.6" y="191.2" transform="rotate(-90 209.6 191.2)">C6</text>
<text x="219.8" y="191.2" transform="rotate(-90 219.8 191.2)">C-1206</text>
<text x="220.5" y="191.2" transform="rotate(-90 220.5 191.2)">C10</text>
<text x="230.7" y="191.2" transform="rotate(-90 230.7 191.2)">C20</text>
<text x="230.7" y="191.2" transform="rotate(-90 230.7 191.2)">C-1206</text>
<text x="240.8" y="191.2" transform="rotate(-90 240.8 191.2)">C21</text>
<text x="240.8" y="191.2" transform="rotate(-90 240.8 191.2)">C-1206</text>
<text x="250.9" y="191.2" transform="rotate(-90 250.9 191.2)">C-1206</text>
<text x="253.2" y="191.2" transform="rotate(-90 253.2 191.2)">C22</text>
<text x="263.4" y="191.2" transform="rotate(-90 263.4 191.2)">C23</text>
<text x="263.4" y="191.2" transform="rotate(-90 263.4 191.2)">C-1206</text>
<text x="273.5" y="191.2" transform="rotate(-90 273.5 191.2)">C-1206</text>
<text x="274.3" y="191.2" transform="rotate(-90 274.3 191.2)">C24</text>
<text x="284.4" y="191.2" transform="rotate(-90 284.4 191.2)">C25</text>
<text x="284.4" y="191.2" transform="rotate(-90 284.4 191.2)">C-1206</text>
<text x="294.5" y="191.2" transform="rotate(-90 294.5 191.2)">C-1206</text>
</g>
<g font-size="2.5">
<text x="55.5" y="41.6" transform="rotate(-90 55.5 41.6)">TRIM</text>
<text x="61.8" y="42" transform="rotate(-90 61.8 42)">CTRL</text>
<text x="35" y="47.9">+12V</text>
<text x="58.6" y="43.6" transform="rotate(-90 58.6 43.6)">GND_2</text>
<text x="107.4" y="49.4">+3V</text>
<text x="136.2" y="51.8">+12V</text>
<text x="238.3" y="53.3">+3V</text>
<text x="12" y="58">P</text>
<text x="55.5" y="59.3" transform="rotate(-90 55.5 59.3)">+VIN</text>
<text x="58.6" y="59.3" transform="rotate(-90 58.6 59.3)">GND_1</text>
<text x="61.8" y="59.3" transform="rotate(-90 61.8 59.3)">+VO</text>
<text x="172.1" y="58">VinSense</text>
<text x="226.6" y="62.7">Reset</text>
<text x="227.1" y="65.8">SWO</text>
<text x="12" y="71.2">P</text>
<text x="224.9" y="68.9">SWDIO</text>
<text x="224" y="72">SWDClk</text>
<text x="121" y="83" transform="rotate(-90 121 83)">Led1</text>
<text x="124.1" y="83" transform="rotate(-90 124.1 83)">Fault</text>
<text x="127.2" y="83" transform="rotate(-90 127.2 83)">SWO</text>
<text x="130.3" y="83" transform="rotate(-90 130.3 83)">nSleep</text>
<text x="45.9" y="92.3">Led1</text>
<text x="194.6" y="94.6">Diag</text>
<text x="194.6" y="91.5">SR</text>
<text x="208.2" y="94.6">Mode</text>
<text x="209.3" y="91.5">ITrip</text>
<text x="88.2" y="100.9" transform="rotate(-90 88.2 100.9)">+3V</text>
<text x="108.5" y="97.7" transform="rotate(-90 108.5 97.7)">Gnd</text>
<text x="114.7" y="97.7" transform="rotate(-90 114.7 97.7)">PB7</text>
<text x="117.8" y="97.7" transform="rotate(-90 117.8 97.7)">PB6</text>
<text x="121" y="97.7" transform="rotate(-90 121 97.7)">PB5</text>
<text x="124.1" y="97.7" transform="rotate(-90 124.1 97.7)">PB4</text>
<text x="130.3" y="98.9" transform="rotate(-90 130.3 98.9)">PA15</text>
<text x="177.9" y="97.7">Pwm2</text>
<text x="177.9" y="100.8">Pwm1</text>
<text x="194.6" y="100.8">IN1</text>
<text x="194.6" y="97.7">IN2</text>
<text x="207.5" y="97.7">nFault</text>
<text x="207.8" y="100.8">IPropI</text>
<text x="225" y="97.7">Fault</text>
<text x="55.2" y="103.9">+3V</text>
<text x="100.4" y="107.1">PF0</text>
<text x="100.4" y="103.9">Vdd</text>
<text x="111.6" y="104.2" transform="rotate(-90 111.6 104.2)">PB8-Boot0</text>
<text x="119.9" y="103.9">PA14 / SWDCLK</text>
<text x="121.8" y="107.1">PA13 / SWDIO</text>
<text x="127.2" y="104.8" transform="rotate(-90 127.2 104.8)">PB3 / SWO</text>
<text x="147.1" y="103.9">SWDClk</text>
<text x="147.1" y="107.1">SWDIO</text>
<text x="176.7" y="103.9">Disable</text>
<text x="180.9" y="104" transform="rotate(-90 180.9 104)">+12V</text>
<text x="194.6" y="107.1">Vm</text>
<text x="194.6" y="103.9">Off</text>
<text x="206.8" y="103.9">nSleep</text>
<text x="210.4" y="107.1">Vm</text>
<text x="225" y="103.9">nSleep</text>
<text x="84.1" y="113.3">Reset</text>
<text x="100.4" y="113.3">RST-PG10</text>
<text x="100.4" y="110.2">PF1</text>
<text x="131.1" y="110.2">PA12</text>
<text x="131.1" y="113.3">PA11</text>
<text x="194.6" y="113.3">Vm</text>
<text x="194.6" y="110.2">Vm</text>
<text x="210.4" y="110.2">Vm</text>
<text x="210.4" y="113.3">Vm</text>
<text x="228.5" y="113.5" transform="rotate(-90 228.5 113.5)">+12V</text>
<text x="260.9" y="108.6">Isense</text>
<text x="49.8" y="116.4">SBus_RxTx</text>
<text x="80.4" y="116.4">VinSense</text>
<text x="80.9" y="119.5">T_COmp</text>
<text x="100.4" y="119.5">PA1</text>
<text x="100.4" y="116.4">PA0</text>
<text x="131.1" y="116.4">PA10</text>
<text x="132.4" y="119.5">PA9</text>
<text x="147.9" y="119.5">SBus_RxTx</text>
<text x="181.8" y="119.5">P</text>
<text x="194.6" y="119.5">Out1</text>
<text x="194.6" y="116.4">Out1</text>
<text x="208.9" y="116.4">Out2</text>
<text x="208.9" y="119.5">Out2</text>
<text x="225" y="119.5">P</text>
<text x="77.3" y="122.6">Telem_RxTx</text>
<text x="83.3" y="125.8">Isense</text>
<text x="100.4" y="125.8">PA3</text>
<text x="100.4" y="122.6">PA2</text>
<text x="132.4" y="122.6">PA8</text>
<text x="132.6" y="125.8">Vdd</text>
<text x="194.6" y="125.8">Gnd</text>
<text x="194.6" y="122.6">Out1</text>
<text x="208.9" y="122.6">Out2</text>
<text x="209.5" y="125.8">Gnd</text>
<text x="108.5" y="129.7" transform="rotate(-90 108.5 129.7)">PA4</text>
<text x="111.6" y="129.7" transform="rotate(-90 111.6 129.7)">PA5</text>
<text x="114.7" y="129.7" transform="rotate(-90 114.7 129.7)">PA6</text>
<text x="117.8" y="129.7" transform="rotate(-90 117.8 129.7)">PA7</text>
<text x="121" y="129.7" transform="rotate(-90 121 129.7)">PB0</text>
<text x="124.1" y="129.7" transform="rotate(-90 124.1 129.7)">Gnd_A</text>
<text x="127.2" y="129.7" transform="rotate(-90 127.2 129.7)">Vdd_A</text>
<text x="130.3" y="129.7" transform="rotate(-90 130.3 129.7)">Gnd</text>
<text x="151.3" y="131" transform="rotate(-90 151.3 131)">+3V</text>
<text x="194.6" y="132">Gnd</text>
<text x="194.6" y="128.9">Gnd</text>
<text x="209.5" y="128.9">Gnd</text>
<text x="209.5" y="132">Gnd</text>
<text x="49.8" y="132.8">Telem_RxTx</text>
<text x="70" y="136.7">+3V</text>
<text x="73.9" y="147.6">T_COmp</text>
<text x="114.7" y="146.4" transform="rotate(-90 114.7 146.4)">Pwm2</text>
<text x="117.8" y="146.4" transform="rotate(-90 117.8 146.4)">Pwm1</text>
<text x="121" y="147.6" transform="rotate(-90 121 147.6)">Disable</text>
<text x="164.6" y="155.1" transform="rotate(-90 164.6 155.1)">+3V</text>
<text x="242.2" y="154.6">+12V</text>
<text x="246.8" y="174.8">+12V</text>
</g>
<g font-size="1.7" fill="#c70000">
<text x="55" y="34.9">4</text>
<text x="58.1" y="34.9">5</text>
<text x="61.2" y="34.9">6</text>
<text x="14.5" y="58.7">1</text>
<text x="24.6" y="59.8">1</text>
<text x="75.2" y="59.8">2</text>
<text x="85.3" y="59.8">2</text>
<text x="94.7" y="59.8">2</text>
<text x="139.7" y="58.7">1</text>
<text x="147.7" y="58.7">2</text>
<text x="154.7" y="59.8">2</text>
<text x="55" y="61.8">1</text>
<text x="58.1" y="61.8">2</text>
<text x="61.2" y="61.8">3</text>
<text x="75.2" y="63.4">1</text>
<text x="85.3" y="63.4">1</text>
<text x="94.7" y="63.4">1</text>
<text x="162.5" y="60.2">2</text>
<text x="162.5" y="64.5">1</text>
<text x="240.2" y="63.4">5</text>
<text x="240.2" y="60.2">6</text>
<text x="14.5" y="71.9">1</text>
<text x="24.6" y="66.5">2</text>
<text x="154.7" y="68">1</text>
<text x="240.2" y="69.6">3</text>
<text x="240.2" y="66.5">4</text>
<text x="111.1" y="77.7">2</text>
<text x="240.2" y="72.7">2</text>
<text x="240.2" y="75.8">1</text>
<text x="111.1" y="85.9">1</text>
<text x="17.4" y="92.9">2</text>
<text x="23.8" y="92.9">1</text>
<text x="29.9" y="92.9">2</text>
<text x="37.8" y="92.9">1</text>
<text x="107.9" y="92.5">32</text>
<text x="111.1" y="92.5">31</text>
<text x="114.2" y="92.5">30</text>
<text x="117.3" y="92.5">29</text>
<text x="120.4" y="92.5">28</text>
<text x="123.5" y="92.5">27</text>
<text x="126.6" y="92.5">26</text>
<text x="129.8" y="92.5">25</text>
<text x="177.1" y="95.3">1</text>
<text x="177.1" y="92.2">1</text>
<text x="185.1" y="95.3">2</text>
<text x="185.1" y="92.2">2</text>
<text x="192.7" y="95.3">2</text>
<text x="192.7" y="92.2">1</text>
<text x="214.7" y="92.2">28</text>
<text x="214.7" y="95.3">27</text>
<text x="234.7" y="95.3">1</text>
<text x="242.7" y="95.3">2</text>
<text x="192.7" y="101.5">4</text>
<text x="192.7" y="98.4">3</text>
<text x="214.7" y="98.4">26</text>
<text x="214.7" y="101.5">25</text>
<text x="258.9" y="101.5">1</text>
<text x="266.8" y="101.5">2</text>
<text x="98.4" y="107.7">2</text>
<text x="98.4" y="104.6">1</text>
<text x="137.5" y="104.6">24</text>
<text x="137.5" y="107.7">23</text>
<text x="192.7" y="107.7">6</text>
<text x="192.7" y="104.6">5</text>
<text x="214.7" y="104.6">24</text>
<text x="214.7" y="107.7">23</text>
<text x="41.7" y="114">2</text>
<text x="98.4" y="114">4</text>
<text x="98.4" y="110.8">3</text>
<text x="137.5" y="110.8">22</text>
<text x="137.5" y="114">21</text>
<text x="192.7" y="114">8</text>
<text x="192.7" y="110.8">7</text>
<text x="214.7" y="110.8">22</text>
<text x="214.7" y="114">21</text>
<text x="10.6" y="117.1">3</text>
<text x="17.4" y="117.1">2</text>
<text x="25.4" y="117.1">1</text>
<text x="33" y="117.1">3</text>
<text x="98.4" y="117.1">5</text>
<text x="137.5" y="117.1">20</text>
<text x="192.7" y="117.1">9</text>
<text x="214.7" y="117.1">20</text>
<text x="10.6" y="120.2">2</text>
<text x="10.6" y="123.3">1</text>
<text x="41.7" y="120.2">1</text>
<text x="98.4" y="123.3">7</text>
<text x="98.4" y="120.2">6</text>
<text x="137.5" y="120.2">19</text>
<text x="137.5" y="123.3">18</text>
<text x="184.3" y="120.2">1</text>
<text x="191.7" y="123.3">11</text>
<text x="191.7" y="120.2">10</text>
<text x="214.7" y="120.2">19</text>
<text x="214.7" y="123.3">18</text>
<text x="223.1" y="120.2">1</text>
<text x="41.7" y="130.3">2</text>
<text x="98.4" y="126.4">8</text>
<text x="107.9" y="131.9">9</text>
<text x="111.1" y="131.9">10</text>
<text x="114.2" y="131.9">11</text>
<text x="117.3" y="131.9">12</text>
<text x="120.4" y="131.9">13</text>
<text x="123.5" y="131.9">14</text>
<text x="126.6" y="131.9">15</text>
<text x="129.8" y="131.9">16</text>
<text x="137.5" y="126.4">17</text>
<text x="191.7" y="129.5">13</text>
<text x="191.7" y="126.4">12</text>
<text x="214.7" y="126.4">17</text>
<text x="214.7" y="129.5">16</text>
<text x="10.6" y="133.4">3</text>
<text x="10.6" y="136.5">2</text>
<text x="17.4" y="133.4">2</text>
<text x="25.4" y="133.4">1</text>
<text x="33" y="133.4">3</text>
<text x="41.7" y="136.5">1</text>
<text x="191.7" y="132.7">14</text>
<text x="214.7" y="132.7">15</text>
<text x="10.6" y="139.7">1</text>
<text x="129.8" y="142.8">2</text>
<text x="138.3" y="143.9">2</text>
<text x="65.1" y="145.1">2</text>
<text x="65.1" y="148.2">1</text>
<text x="129.8" y="147">1</text>
<text x="138.3" y="147.4">1</text>
<text x="68.2" y="150.2">2</text>
<text x="144.4" y="150.6">1</text>
<text x="150.8" y="150.6">2</text>
<text x="68.2" y="158.3">1</text>
<text x="185.8" y="165.7">2</text>
<text x="197.5" y="165.7">2</text>
<text x="209.2" y="165.7">2</text>
<text x="220.1" y="165.7">2</text>
<text x="230.2" y="165.7">2</text>
<text x="240.4" y="165.7">2</text>
<text x="252.8" y="165.7">2</text>
<text x="263" y="165.7">2</text>
<text x="273.9" y="165.7">2</text>
<text x="284" y="165.7">2</text>
<text x="185.8" y="169.2">1</text>
<text x="197.5" y="169.2">1</text>
<text x="209.2" y="169.2">1</text>
<text x="220.1" y="169.2">1</text>
<text x="230.2" y="169.2">1</text>
<text x="240.4" y="169.2">1</text>
<text x="252.8" y="169.2">1</text>
<text x="263" y="169.2">1</text>
<text x="273.9" y="169.2">1</text>
<text x="284" y="169.2">1</text>
<text x="190.5" y="186">2</text>
<text x="202.2" y="186">2</text>
<text x="213.9" y="186">2</text>
<text x="224.8" y="186">2</text>
<text x="234.9" y="186">2</text>
<text x="245" y="186">2</text>
<text x="257.5" y="186">2</text>
<text x="267.6" y="186">2</text>
<text x="278.5" y="186">2</text>
<text x="288.7" y="186">2</text>
<text x="190.5" y="189.5">1</text>
<text x="202.2" y="189.5">1</text>
<text x="213.9" y="189.5">1</text>
<text x="224.8" y="189.5">1</text>
<text x="234.9" y="189.5">1</text>
<text x="245" y="189.5">1</text>
<text x="257.5" y="189.5">1</text>
<text x="267.6" y="189.5">1</text>
<text x="278.5" y="189.5">1</text>
<text x="288.7" y="189.5">1</text>
</g>
</svg>
